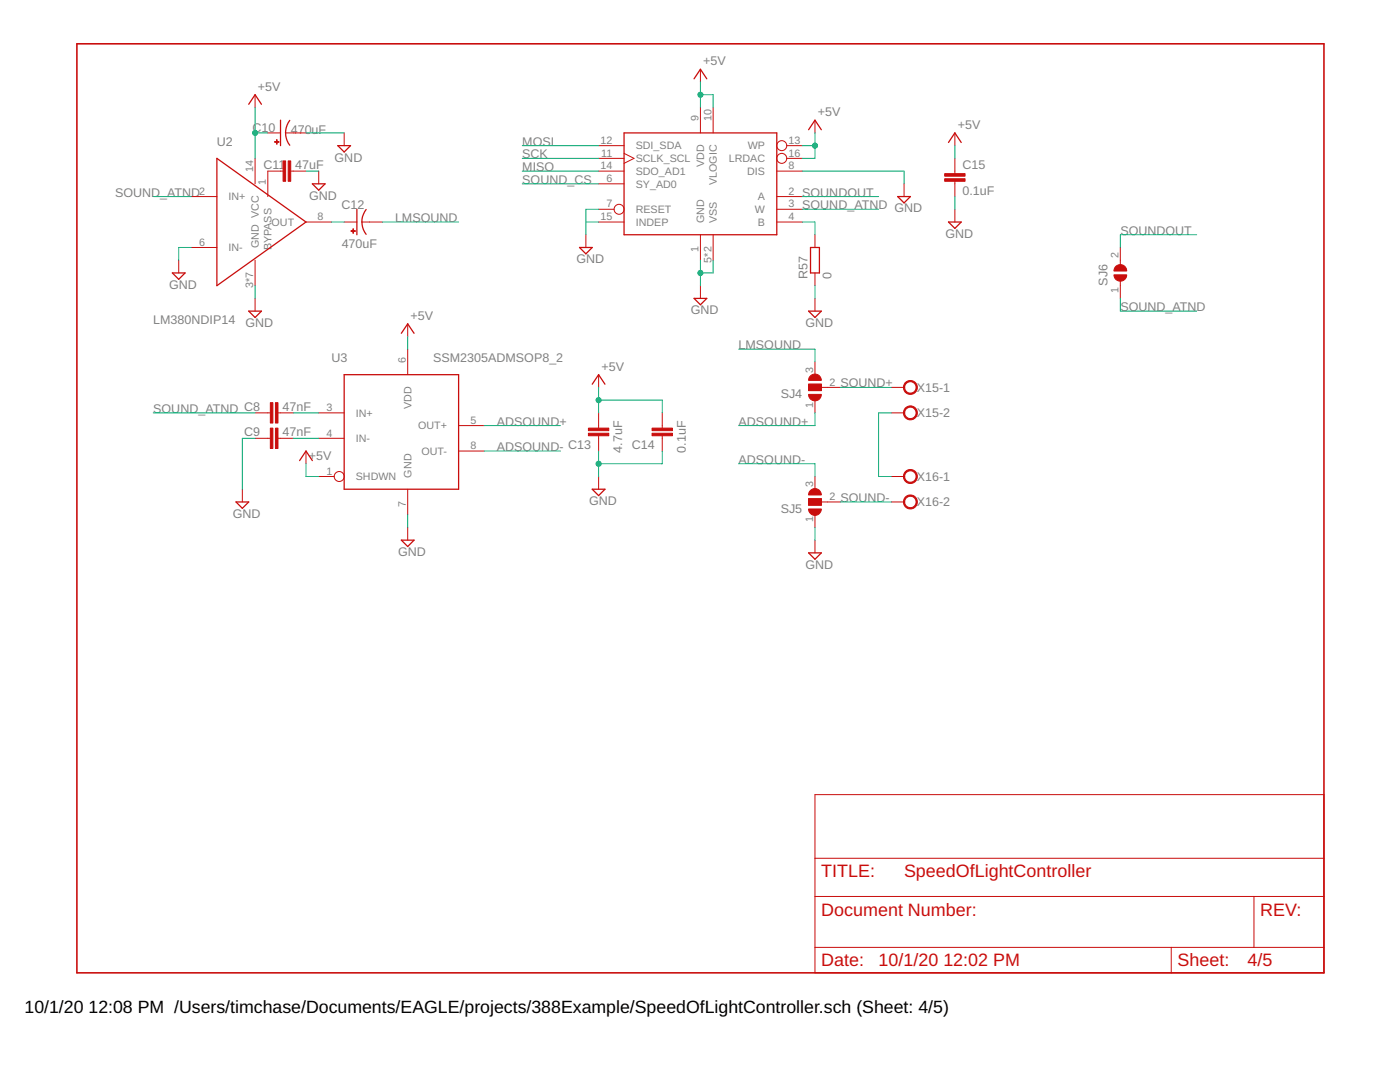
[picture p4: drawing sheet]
<svg xmlns="http://www.w3.org/2000/svg" width="279mm" height="216mm" viewBox="0 0 279 216" stroke-linecap="round" stroke-linejoin="round" font-family="sans-serif">
<path d="M15.3 8.7h248.9v185.4h-248.9z" fill="none" stroke="#c90d0c" stroke-width=".32"/>
<g fill="none" stroke="#c90d0c" stroke-width=".2">
<path d="M50.9 18.9v2.5M139.8 13.8v2.6M38.2 39.2h5.1M50.9 31.6v5.1M53.4 26.5h2.6M56.5 34.1h-3.1v5.1M57 26.5h4.1M58 34.1h3.1M63.6 34.1v2.6M68.7 26.5v2.6M119.5 34.1h5M119.5 36.7h5"/>
<path d="M119.5 31.6h5M119.5 29.1h5M124.5 30.6l2 1-2 1M139.8 21.4v5.1M142.3 21.4v5.1M155 39.2h5.1M155 34.1h5.1M157 31.6h3.1M157 29.1h3.1M162.6 24v2.5M180.4 36.7v2.5M190.6 26.5v2.6"/>
<path d="M190.6 31.6v3M190.6 36.2v3M35.7 51.9v2.6M38.2 49.4h5.1M50.9 51.9v5.1M50.9 59.5v2.6M61.1 44.3h5M68.7 44.3h2.5M72.2 44.3h4.1M116.9 46.8v2.6M119.5 44.3h5M119.5 41.8h3.1"/>
<path d="M139.8 46.8v5.1M139.8 57v2.5M142.3 46.8v5.1M155 44.3h5.1M155 41.8h5.1M162.6 46.8v2.6M162.6 54.5v2.5M162.6 59.5v2.6M190.6 41.8v2.5M223.6 49.4v3.4M223.6 56.1v3.4M81.4 64.6v2.5"/>
<path d="M81.4 69.7v5.1M119.5 74.8v2.5M161.4 76.7h2.5v1.2h-2.5zM162.6 72.2v2.6M162.6 79.8v2.6M163.9 77.3h3.8M177.9 77.3h2.5M48.4 97.6v2.6M50.9 82.4h3.1M50.9 87.5h3.1M55.5 82.4h3M55.5 87.5h3"/>
<path d="M61.1 90v2.5M63.6 82.4h5.1M63.6 95.1h3.1M63.6 87.5h5.1M81.4 97.6v5.1M91.5 90h5.1M91.5 84.9h5.1M119.5 82.4v3M119.5 87v3M119.5 95.1v2.5M132.2 82.4v3M132.2 87v3"/>
<path d="M161.4 99.5h2.5v1.3h-2.5zM162.6 95.1v2.5M177.9 82.4h2.5M177.9 95.1h2.5M81.4 105.2v2.6M162.6 102.7v2.5M162.6 107.8v2.5M163.9 100.2h3.8M177.9 100.2h2.5M162.6 158.6h101.6v35.5h-101.6zM162.6 178.9h101.6M162.6 171.3h101.6"/>
<path d="M250.3 178.9v10.1M162.6 189h101.6M233.7 189v5.1"/>
<circle cx="156" cy="29.1" r=".99"/>
<circle cx="156" cy="31.6" r=".99"/>
<circle cx="123.5" cy="41.8" r=".99"/>
<circle cx="67.7" cy="95.1" r=".99"/>
</g>
<g fill="none" stroke="#c90d0c" stroke-width=".25">
<path d="M138.5 15.7l1.3-1.9 1.3 1.9M43.3 31.6l17.8 12.7-17.8 12.7zM49.6 20.8l1.3-1.9 1.3 1.9M56 24v5.1M57.8 24a4 4 0 0 0 0 5M62.3 36.7h2.6l-1.3 1.3zM67.4 29.1h2.6l-1.3 1.2zM124.5 26.5h30.5v20.3h-30.5zM161.4 25.9l1.2-1.9 1.3 1.9M179.2 39.2h2.5l-1.3 1.3zM189.3 28.4l1.3-1.9 1.2 1.9M34.4 54.5h2.5l-1.2 1.2z"/>
<path d="M71.2 41.8v5M73.1 41.8a4 4 0 0 0 0 5M115.7 49.4h2.5l-1.3 1.3zM138.5 59.5h2.6l-1.3 1.3zM161.8 49.4h1.7v5.1h-1.7zM189.3 44.3h2.5l-1.2 1.3zM49.6 62.1h2.6l-1.3 1.3zM68.7 74.8h22.8v22.8h-22.8zM80.1 66.5l1.3-1.9 1.2 1.9M118.2 76.7l1.3-1.9 1.2 1.9M161.4 62.1h2.5l-1.3 1.3zM59.8 91.9l1.3-1.9 1.2 1.9"/>
<path d="M118.2 97.6h2.5l-1.2 1.3zM47.1 100.2h2.5l-1.2 1.2zM80.1 107.8h2.5l-1.2 1.3zM161.4 110.3h2.5l-1.3 1.3z"/>
</g>
<g fill="#c90d0c" stroke="#c90d0c" stroke-width=".2">
<path d="M57.5 32.1h.5v4.1h-.5z"/>
<path d="M56.5 32.1h.5v4.1h-.5z"/>
<path d="M188.5 35.7h4.1v.5h-4.1z"/>
<path d="M188.5 34.6h4.1v.6h-4.1z"/>
<path d="M55 80.3h.5v4.1h-.5z"/>
<path d="M54 80.3h.5v4.1h-.5z"/>
<path d="M55 85.4h.5v4.1h-.5z"/>
<path d="M54 85.4h.5v4.1h-.5z"/>
<path d="M117.4 85.4h4.1v.5h-4.1z"/>
<path d="M117.4 86.4h4.1v.6h-4.1z"/>
<path d="M130.1 85.4h4.1v.5h-4.1z"/>
<path d="M130.1 86.4h4.1v.6h-4.1z"/>
<path d="M55.2 27.9h.1v.9h-.1z"/>
<path d="M54.8 28.3h.9v.1h-.9z"/>
<path d="M70.4 45.7h.1v.8h-.1z"/>
<path d="M70 46h.9v.2h-.9z"/>
<path d="M161.4 76.7h2.5v1.2h-2.5z"/>
<path d="M161.4 99.5h2.5v1.3h-2.5z"/>
</g>
<g fill="#c90d0c" stroke="#c90d0c" stroke-width=".2">
<path d="M180.7 76.3a1.4 1.4 0 0 1 2.2 .2 1.4 1.4 0 0 1-.8 2.1 1.4 1.4 0 0 1-1.8-1.3h.3a1.14 1.14 0 0 1 1.6-.9 1.14 1.14 0 0 1 .2 1.9 1.14 1.14 0 0 1-1.8-.7v-.3h-.3z" fill-rule="evenodd"/>
<path d="M180.7 81.4a1.4 1.4 0 0 1 2.2 .2 1.4 1.4 0 0 1-.8 2.1 1.4 1.4 0 0 1-1.8-1.3h.3a1.14 1.14 0 0 1 1.6-1 1.14 1.14 0 0 1 .2 2 1.14 1.14 0 0 1-1.8-.7v-.3h-.3z" fill-rule="evenodd"/>
<path d="M180.7 94.1a1.4 1.4 0 0 1 2.2 .2 1.4 1.4 0 0 1-.8 2.1 1.4 1.4 0 0 1-1.8-1.3h.3a1.14 1.14 0 0 1 1.6-1 1.14 1.14 0 0 1 .2 2 1.14 1.14 0 0 1-1.8-.7v-.3h-.3z" fill-rule="evenodd"/>
<path d="M180.7 99.2a1.4 1.4 0 0 1 2.2 .2 1.4 1.4 0 0 1-.8 2.1 1.4 1.4 0 0 1-1.8-1.3h.3a1.14 1.14 0 0 1 1.6-1 1.14 1.14 0 0 1 .2 1.9 1.14 1.14 0 0 1-1.8-.6v-.3h-.3z" fill-rule="evenodd"/>
<path d="M161.8 75a1.27 1.27 0 0 1 1.4-.3 1.27 1.27 0 0 1 .7 1.2h-2.5v-.4z" fill-rule="evenodd"/>
<path d="M161.4 78.7h2.5a1.27 1.27 0 0 1-1.3 1.3 1.27 1.27 0 0 1-1.2-1.3z" fill-rule="evenodd"/>
<path d="M161.8 97.8a1.27 1.27 0 0 1 1.4-.2 1.27 1.27 0 0 1 .7 1.2h-2.5v-.5z" fill-rule="evenodd"/>
<path d="M161.4 101.6h2.5a1.27 1.27 0 0 1-1.3 1.2 1.27 1.27 0 0 1-1.2-1.2z" fill-rule="evenodd"/>
<path d="M222.7 53.1a1.27 1.27 0 0 1 1.4-.2 1.27 1.27 0 0 1 .8 1.2h-2.6l.1-.5z" fill-rule="evenodd"/>
<path d="M222.3 54.8h2.6a1.27 1.27 0 0 1-1.3 1.3 1.27 1.27 0 0 1-1.3-1.3z" fill-rule="evenodd"/>
</g>
<g fill="none" stroke="#0dab76" stroke-width=".2">
<path d="M139.8 16.4v5M139.8 18.9h2.5v2.5M30.6 39.2h7.6M50.9 21.4v10.2M50.9 26.5h2.5M61.1 26.5h7.6M61.1 34.1h2.5M104.2 29.1h15.3M104.2 31.6h15.3M104.2 34.1h15.3M104.2 36.7h15.3M160.1 29.1h2.5"/>
<path d="M160.1 34.1h20.3v2.6M160.1 39.2h15.2M162.6 26.5v5.1h-2.5M190.6 29.1v2.5M190.6 39.2v2.6M38.2 49.4h-2.5v2.5M50.9 57v2.5M66.1 44.3h2.6M76.3 44.3h15.2M116.9 44.3h2.6M119.5 41.8h-2.6v5M139.8 51.9v5.1"/>
<path d="M142.3 51.9v2.6h-2.5M160.1 44.3h2.5v2.5M160.1 41.8h15.2M162.6 57v2.5M223.6 59.5v2.6h15.2M238.8 46.8h-15.2v2.6M81.4 67.1v2.6M119.5 77.3v5.1M119.5 79.8h12.7v2.6M147.4 69.7h15.2v2.5M167.7 77.3h10.2M30.6 82.4h20.3"/>
<path d="M50.9 87.5h-2.5v10.1M58.5 87.5h5.1M58.5 82.4h5.1M61.1 92.5v2.6h2.5M96.6 90h15.2M96.6 84.9h15.2M119.5 90v5.1M132.2 90v2.5h-12.7M147.4 92.5h15.2v2.6M162.6 82.4v2.5h-15.2M177.9 82.4h-2.6v12.7h2.6M81.4 102.7v2.5"/>
<path d="M162.6 105.2v2.6M167.7 100.2h10.2"/>
</g>
<g fill="#0dab76" stroke="#0dab76" stroke-width=".2">
<circle cx="50.9" cy="26.5" r=".51"/>
<circle cx="139.8" cy="18.9" r=".51"/>
<circle cx="162.6" cy="29.1" r=".51"/>
<circle cx="119.5" cy="79.8" r=".51"/>
<circle cx="139.8" cy="54.5" r=".51"/>
<circle cx="119.5" cy="92.5" r=".51"/>
</g>
<g font-size="3.6" fill="#c90d0c">
<text x="163.9" y="175.1">TITLE:</text>
<text x="180.4" y="175.1">SpeedOfLightController</text>
<text x="163.9" y="182.7">Document Number:</text>
<text x="251.5" y="182.7">REV:</text>
<text x="163.9" y="192.8">Date:</text>
<text x="175.3" y="192.8">10/1/20</text>
<text x="188.3" y="192.8">12:02 PM</text>
<text x="235" y="192.8">Sheet:</text>
<text x="249" y="192.8">4/5</text>
</g>
<g font-size="3.5">
<text x="4.9" y="202.2">10/1/20</text>
<text x="17.7" y="202.2">12:08 PM /Users/timchase/Documents/EAGLE/projects/388Example/SpeedOfLightController.sch (Sheet: 4/5)</text>
</g>
<g font-size="2.5" fill="#808080">
<text x="140.4" y="13.1">+5V</text>
<text x="51.5" y="18.1">+5V</text>
<text x="163.2" y="23.2">+5V</text>
<text x="43.3" y="29.1">U2</text>
<text x="50.4" y="26.4">C10</text>
<text x="58" y="26.6">470uF</text>
<text x="104.2" y="29.1">MOSI</text>
<text x="191.1" y="25.8">+5V</text>
<text x="52.6" y="33.8">C11</text>
<text x="58.9" y="33.8">47uF</text>
<text x="66.8" y="32.2">GND</text>
<text x="104.2" y="31.6">SCK</text>
<text x="104.2" y="34.1">MISO</text>
<text x="192.1" y="33.8">C15</text>
<text x="23" y="39.2">SOUND_ATND</text>
<text x="61.7" y="39.9">GND</text>
<text x="68.2" y="41.6">C12</text>
<text x="104.2" y="36.7">SOUND_CS</text>
<text x="160.1" y="39.2">SOUNDOUT</text>
<text x="160.1" y="41.8">SOUND_ATND</text>
<text x="192.1" y="38.8">0.1uF</text>
<text x="78.8" y="44.3">LMSOUND</text>
<text x="178.5" y="42.4">GND</text>
<text x="188.7" y="47.5">GND</text>
<text x="223.6" y="46.8">SOUNDOUT</text>
<text x="68.2" y="49.5">470uF</text>
<text x="115" y="52.5">GND</text>
<text x="33.8" y="57.6">GND</text>
<text x="161.1" y="55.7" transform="rotate(-90 161.1 55.7)">R57</text>
<text x="165.9" y="55.7" transform="rotate(-90 165.9 55.7)">0</text>
<text x="221" y="57" transform="rotate(-90 221 57)">SJ6</text>
<text x="30.6" y="64.6">LM380NDIP14</text>
<text x="49" y="65.2">GND</text>
<text x="81.9" y="63.9">+5V</text>
<text x="137.9" y="62.7">GND</text>
<text x="160.7" y="65.2">GND</text>
<text x="223.6" y="62.1">SOUND_ATND</text>
<text x="147.4" y="69.7">LMSOUND</text>
<text x="66.1" y="72.2">U3</text>
<text x="86.5" y="72.2">SSM2305ADMSOP8_2</text>
<text x="120" y="74">+5V</text>
<text x="167.7" y="77.3">SOUND+</text>
<text x="30.6" y="82.4">SOUND_ATND C8</text>
<text x="56.4" y="82">47nF</text>
<text x="155.8" y="79.5">SJ4</text>
<text x="183" y="78.2">X15-1</text>
<text x="183" y="83.3">X15-2</text>
<text x="48.7" y="87.1">C9</text>
<text x="56.4" y="87.1">47nF</text>
<text x="99.2" y="84.9">ADSOUND+</text>
<text x="126.1" y="89.6">C14</text>
<text x="147.4" y="84.9">ADSOUND+</text>
<text x="61.6" y="91.8">+5V</text>
<text x="99.2" y="90">ADSOUND- C13</text>
<text x="124.2" y="90.3" transform="rotate(-90 124.2 90.3)">4.7uF</text>
<text x="136.9" y="90.3" transform="rotate(-90 136.9 90.3)">0.1uF</text>
<text x="147.4" y="92.5">ADSOUND-</text>
<text x="183" y="96">X16-1</text>
<text x="117.6" y="100.8">GND</text>
<text x="167.7" y="100.2">SOUND-</text>
<text x="183" y="101.1">X16-2</text>
<text x="46.5" y="103.3">GND</text>
<text x="155.8" y="102.3">SJ5</text>
<text x="79.5" y="111">GND</text>
<text x="160.7" y="113.5">GND</text>
</g>
<g font-size="2.1" fill="#808080">
<text x="119.8" y="28.7">12</text>
<text x="126.9" y="29.8">SDI_SDA</text>
<text x="139.4" y="24.2" transform="rotate(-90 139.4 24.2)">9</text>
<text x="142" y="24.2" transform="rotate(-90 142 24.2)">10</text>
<text x="149.2" y="29.8">WP</text>
<text x="157.4" y="28.7">13</text>
<text x="50.5" y="34.3" transform="rotate(-90 50.5 34.3)">14</text>
<text x="119.8" y="33.8">14</text>
<text x="120" y="31.2">11</text>
<text x="126.9" y="32.4">SCLK_SCL</text>
<text x="126.9" y="34.9">SDO_AD1</text>
<text x="140.5" y="33.4" transform="rotate(-90 140.5 33.4)">VDD</text>
<text x="145.4" y="32.4">LRDAC</text>
<text x="149.1" y="34.9">DIS</text>
<text x="157.4" y="33.8">8</text>
<text x="157.4" y="31.2">16</text>
<text x="39.8" y="38.9">2</text>
<text x="45.6" y="40">IN+</text>
<text x="53.1" y="36.9" transform="rotate(-90 53.1 36.9)">1</text>
<text x="121" y="36.3">6</text>
<text x="121" y="41.4">7</text>
<text x="126.9" y="37.4">SY_AD0</text>
<text x="143.1" y="36.9" transform="rotate(-90 143.1 36.9)">VLOGIC</text>
<text x="151.3" y="40">A</text>
<text x="157.4" y="38.9">2</text>
<text x="157.4" y="41.4">3</text>
<text x="54.2" y="45.1">OUT</text>
<text x="63.4" y="43.9">8</text>
<text x="119.8" y="43.9">15</text>
<text x="126.9" y="42.5">RESET</text>
<text x="126.9" y="45.1">INDEP</text>
<text x="140.5" y="44.5" transform="rotate(-90 140.5 44.5)">GND</text>
<text x="143.1" y="44.5" transform="rotate(-90 143.1 44.5)">VSS</text>
<text x="150.7" y="42.5">W</text>
<text x="151.3" y="45.1">B</text>
<text x="157.4" y="43.9">4</text>
<text x="39.8" y="49">6</text>
<text x="45.6" y="50.1">IN-</text>
<text x="51.7" y="49.6" transform="rotate(-90 51.7 49.6)">GND VCC</text>
<text x="54.2" y="50" transform="rotate(-90 54.2 50)">BYPASS</text>
<text x="139.4" y="50.4" transform="rotate(-90 139.4 50.4)">1</text>
<text x="142" y="52.4" transform="rotate(-90 142 52.4)">5*2</text>
<text x="223.2" y="51.6" transform="rotate(-90 223.2 51.6)">2</text>
<text x="50.5" y="57.5" transform="rotate(-90 50.5 57.5)">3*7</text>
<text x="223.2" y="58.5" transform="rotate(-90 223.2 58.5)">1</text>
<text x="81" y="72.4" transform="rotate(-90 81 72.4)">6</text>
<text x="162.3" y="74.4" transform="rotate(-90 162.3 74.4)">3</text>
<text x="165.5" y="77">2</text>
<text x="65.2" y="82">3</text>
<text x="71" y="83.1">IN+</text>
<text x="82.1" y="81.6" transform="rotate(-90 82.1 81.6)">VDD</text>
<text x="162.3" y="81.4" transform="rotate(-90 162.3 81.4)">1</text>
<text x="65.2" y="87.1">4</text>
<text x="71" y="88.2">IN-</text>
<text x="83.4" y="85.7">OUT+</text>
<text x="93.9" y="89.6">8</text>
<text x="93.9" y="84.6">5</text>
<text x="65.2" y="94.7">1</text>
<text x="71" y="95.8">SHDWN</text>
<text x="82.1" y="95.3" transform="rotate(-90 82.1 95.3)">GND</text>
<text x="84.1" y="90.8">OUT-</text>
<text x="81" y="101.1" transform="rotate(-90 81 101.1)">7</text>
<text x="162.3" y="97.3" transform="rotate(-90 162.3 97.3)">3</text>
<text x="165.5" y="99.8">2</text>
<text x="162.3" y="104.2" transform="rotate(-90 162.3 104.2)">1</text>
</g>
</svg>
